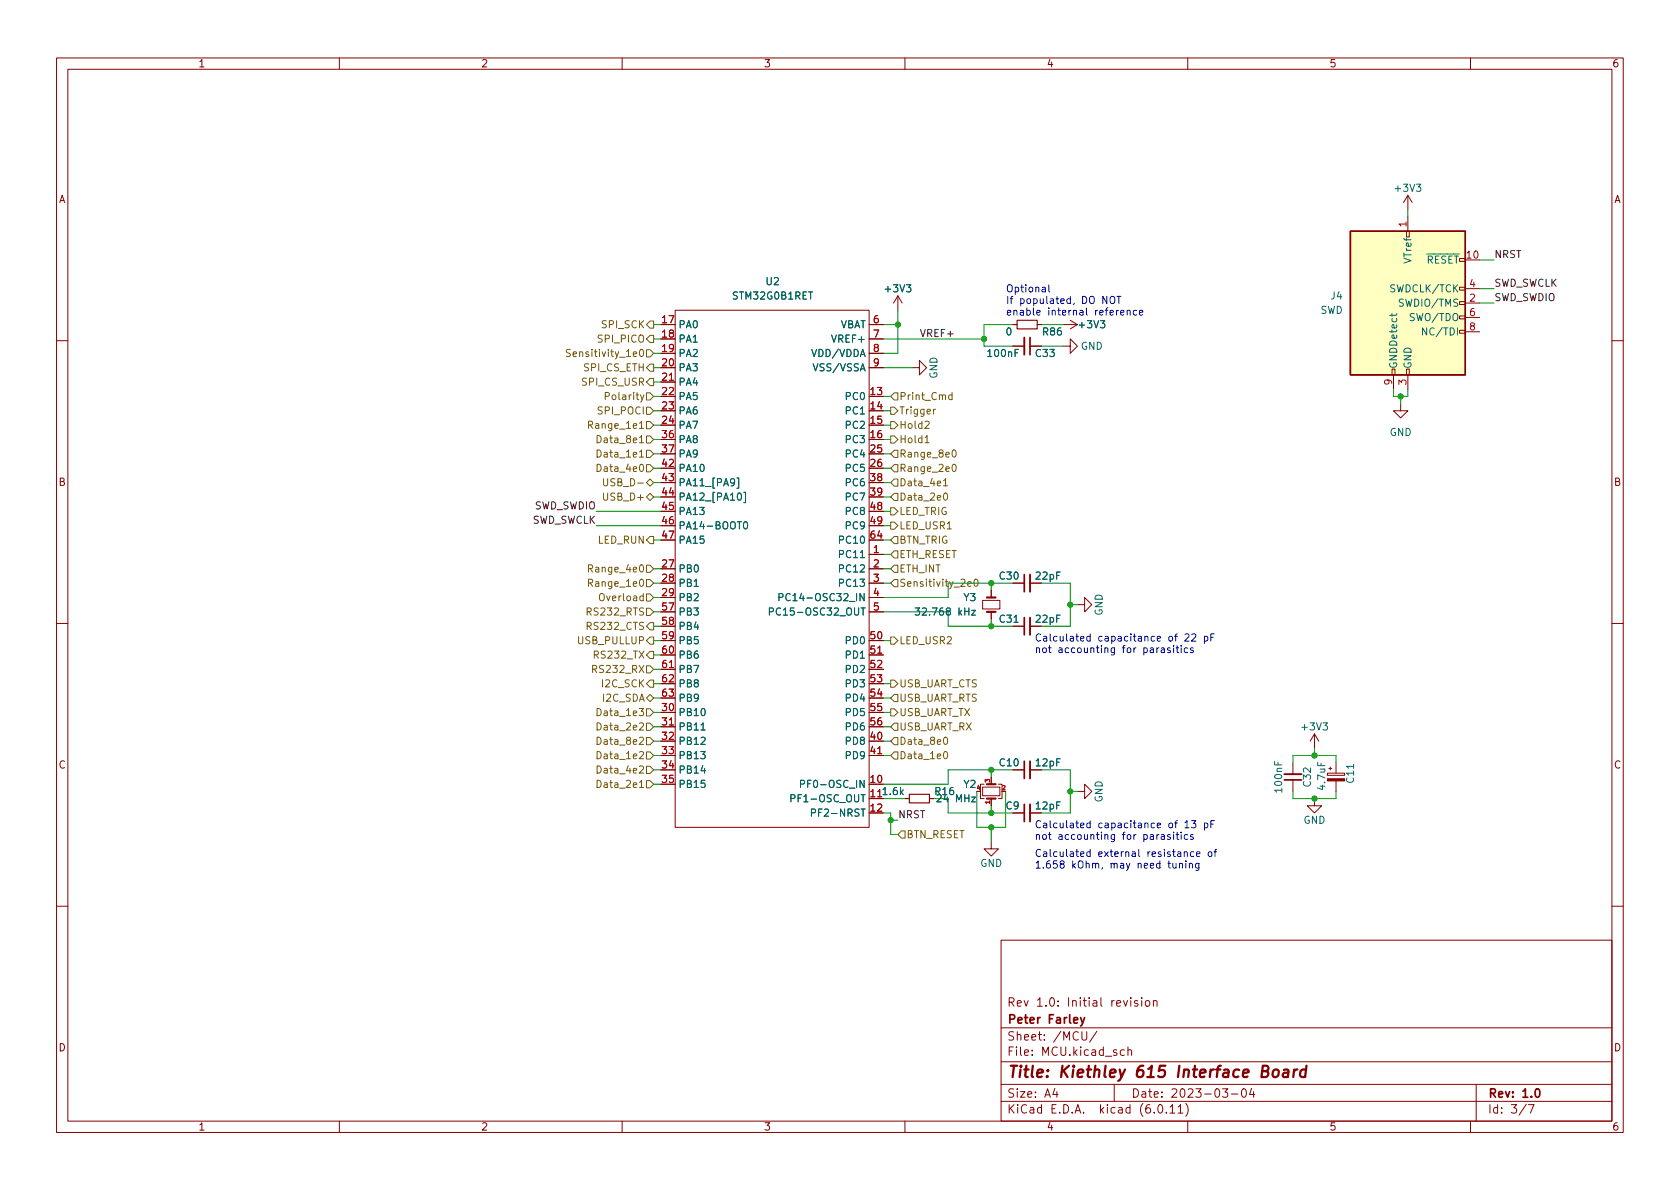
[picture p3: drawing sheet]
<svg xmlns="http://www.w3.org/2000/svg" width="297mm" height="210mm" viewBox="0 0 297 210" stroke-linecap="round" stroke-linejoin="round" font-family="sans-serif">
<g fill="none" stroke="#840000" stroke-width=".18">
<path d="M10 10.2h277v190.1h-277zM12 12.2h273v186.1h-273zM60 10.2v2M110 10.2v2M160 10.2v2M210 10.2v2M260 10.2v2M248.9 34.5l-.7 1.3M248.9 34.5v2.6M248.9 38.3v2.6M248.9 34.5l.8 1.3M116.8 57.4h2.6"/>
<path d="M116.8 59.9h2.6M119.4 54.9h34.3v91.4h-34.3zM153.7 57.4h2.5M153.7 59.9h2.5M158.7 52.3l-.7 1.3M158.7 52.3v2.6M158.7 52.3l.8 1.3M179.1 57.4h.7M183.4 57.4h.7M188 57.4h2.5M189.2 56.6l1.3 .8M190.5 57.4l-1.3 .8"/>
<path d="M248.7 40.9h.5v1h-.5zM258.1 50.8h1v.5h-1zM258.1 55.9h1v.5h-1zM258.1 53.3h1v.5h-1zM258.1 58.4h1v.5h-1zM259.1 46h2.5M259.1 53.6h2.5M259.1 51h2.5M259.1 56.1h2.5M259.1 58.7h2.5M10 60.2h2M116.8 70.1h2.6"/>
<path d="M116.8 72.6h2.6M116.8 75.2h2.6M116.8 77.7h2.6M116.8 62.5h2.6M116.8 65h2.6M116.8 67.6h2.6M153.7 70.1h2.5M153.7 72.6h2.5M153.7 75.2h2.5M153.7 77.7h2.5M153.7 62.5h2.5M153.7 65h2.5"/>
<path d="M161.3 65h1.3v1.3l1.2-1.3-1.2-1.3v1.3M179.1 61.2h2M182.1 61.2h2M188 61.2h1.2v1.3l1.3-1.3-1.3-1.3v1.3M246.1 65.3h.5v1h-.5zM246.4 66.3v2.5M247.6 71.4v1.2h1.3l-1.3 1.3-1.2-1.3h1.2M248.7 65.3h.5v1h-.5zM248.9 66.3v2.5M285 60.2h2M116.8 80.3h2.6M116.8 82.8h2.6"/>
<path d="M116.8 85.3h2.6M116.8 87.9h2.6M116.8 90.4h2.6M116.8 93h2.6M116.8 95.5h2.6M153.7 98h2.5M153.7 80.3h2.5M153.7 82.8h2.5M153.7 85.3h2.5M153.7 87.9h2.5M153.7 90.4h2.5M153.7 93h2.5"/>
<path d="M153.7 95.5h2.5M10 110.2h2M116.8 103.1h2.6M116.8 110.7h2.6M116.8 100.6h2.6M116.8 105.7h2.6M116.8 108.2h2.6M116.8 113.3h2.6M116.8 115.8h2.6M116.8 118.4h2.6M153.7 103.1h2.5M153.7 100.6h2.5"/>
<path d="M153.7 105.7h2.5M153.7 108.2h2.5M153.7 113.3h2.5M153.7 115.8h2.5M153.7 118.4h2.5M173.7 106.2h3.1v1.5h-3.1zM175.3 104.4v1.3M175.3 108.2v1.3M179.1 103.1h2M179.1 110.7h2M182.1 103.1h2M182.1 110.7h2"/>
<path d="M190.5 106.9h1.3v1.3l1.2-1.3-1.2-1.2v1.2M285 110.2h2M116.8 136.1h2.6M116.8 138.7h2.6M116.8 126h2.6M116.8 128.5h2.6M116.8 131.1h2.6M116.8 133.6h2.6M116.8 120.9h2.6M116.8 123.4h2.6M153.7 138.7h2.5M153.7 126h2.5"/>
<path d="M153.7 128.5h2.5M153.7 131.1h2.5M153.7 133.6h2.5M153.7 120.9h2.5M153.7 123.4h2.5M173.7 139.2h3.1v1.5h-3.1zM174 138.7h-.6v2.5h.6M175.3 137.4v1.3M176.5 138.7h.7v2.5h-.7M179.1 136.1h2M182.1 136.1h2M190.5 139.9h1.3v1.3l1.2-1.3-1.2-1.2v1.2"/>
<path d="M228.6 134.9v2M228.6 137.9v2M232.4 129.8l-.8 1.3M232.4 129.8v2.5M232.4 129.8l.8 1.3M234.7 136.7h3v.4h-3zM234.9 135.9h.6M236.2 134.9v1.8M236.2 138.1v1.8M153.7 143.8h2.5M160 141.2h.8M164.3 141.2h.8"/>
<path d="M175.3 148.8v1.3h-1.3l1.3 1.3 1.2-1.3h-1.2M175.3 141.2v1.3M179.1 143.8h2M182.1 143.8h2M232.4 141.2v1.3h1.3l-1.3 1.3-1.3-1.3h1.3M10 160.2h2M177 166.3h108v32h-108zM194.6 176.4v1.3l.3 .2M203.9 177.1l.2-.2 .4 .1 .1 .9M285 160.2h2M60 198.3v2M110 198.3v2"/>
<path d="M160 198.3v2M177 194.8h108M177 191.8h108M177 187.8h108M177 181.8h108M182.5 186.5v.1M182.5 185.7v.1M184.6 183.8v.1M184.6 183v.1M193.9 182.4l-1.3 1.9M197 191.8v3M199.4 185.8l.2-.2 .4 .1 .1 .9"/>
<path d="M209.6 195.1a1.72 1.72 0 0 1 0 2.3M210 198.3v2M217.7 193.5h1.2M219.7 192.6l.2-.1a.81 .81 0 0 1 .5 .7 .81 .81 0 0 1-.3 .8h-.1a.81 .81 0 0 1-.6-.6 .81 .81 0 0 1 .3-.8zM221.3 192.5l-.4 1h1M221.6 193v1M260 198.3v2M261 191.8v6.5M270.2 195.3h1l-.6 1.5"/>
</g>
<path d="M223.2 189.4l.8-.1a.46 .46 0 0 0 .3-.4 .46 .46 0 0 0-.3-.4h-.7l-.3 2h.8a.53 .53 0 0 0 .4-.5 .53 .53 0 0 0-.4-.6" fill="none" stroke="#840000" stroke-width=".4"/>
<g fill="none" stroke="#006464" stroke-width=".18">
<path d="M250.4 32.6h.8l-.4 .5 .4 .1v.5l-.2 .1-.6-.1M160.3 50.4h.7l-.4 .4 .4 .2v.5l-.2 .1-.5-.1M194.6 56.7h.7l-.4 .5 .4 .1v.6l-.2 .1-.5-.1M246.1 55.5v.4M247 55.5l-.2 .3h-1.1M252.2 44.9h5.8M257.7 58v1.2M152.1 65.6l.4-1.3 .5 1.3M180.1 61.8h-.6v1.3M130.3 84.5h.3v1.8h-.3M130.5 87.3l.2-.1a.68 .68 0 0 1 .4 .6 .68 .68 0 0 1-.4 .7l-.2-.2-.1-.3zM131.5 87.1h.3v1.8h-.3"/>
<path d="M131.6 92.4l.2-.1a.68 .68 0 0 1 .4 .6 .68 .68 0 0 1-.4 .6l-.2-.1-.1-.4zM152.1 98.6h.7M151.1 107.5v1l.2 .3 .4-.1 .1-.2v-1M151.5 105v1.2M152.2 107.5h.8M152.6 107.5v1.3M152.8 105v1.2l-.7-1.2v1.2M167.6 108l-.3-.2 .1-.2 .2-.1 .3 .1 .1 .1v.2l-.6 .2-.1 .2v.2l.3 .3 .3-.1 .1-.2v-.3l-.2-.2M179.3 110h.7M124 129.1h.7M152.8 138v1.3l-.7-1.3v1.3M225.4 134.7v.6h1.2"/>
<path d="M233 134.8v.6h1.3M233.9 127.8h.8l-.4 .5 .3 .1v.6l-.1 .1-.6-.1M239.3 135.2v.7M152.2 140.5h.8M152.2 143.1h.8M152.6 140.5v1.3M152.6 143.1v1.2"/>
</g>
<path d="M174.5 108.2h1.5M174.5 105.7h1.5M174.5 138.7h1.5M174.5 141.2h1.5" fill="none" stroke="#840000" stroke-width=".38"/>
<path d="M179.8 56.6h3.6v1.6h-3.6zM160.8 140.5h3.5v1.5h-3.5z" fill="none" stroke="#840000" stroke-width=".2"/>
<path d="M181.1 59.7v3M182.1 101.6v3M182.1 109.2v3.1M182.1 134.6v3.1M227.1 136.9h3M182.1 142.2v3.1" fill="none" stroke="#840000" stroke-width=".33"/>
<path d="M182.1 59.7v3M181.1 101.6v3M181.1 109.2v3.1M181.1 134.6v3.1M227.1 137.9h3M181.1 142.2v3.1" fill="none" stroke="#840000" stroke-width=".3"/>
<path d="M234.7 137.7h3v.4h-3z" fill="#840000" stroke="#840000" stroke-width=".18"/>
<path d="M238.8 40.9h20.3v25.4h-20.3z" fill="#ffffc2" stroke="#ffffc2" stroke-width=".18"/>
<path d="M238.8 40.9h20.3v25.4h-20.3z" fill="none" stroke="#840000" stroke-width=".25"/>
<path d="M118.4 67.2h.7M118.4 118h.7M155.2 115.5h.7M118.4 128.2h.7M155.2 133.3h.7" fill="none" stroke="#a90000" stroke-width=".18"/>
<g fill="none" stroke="#725600" stroke-width=".18">
<path d="M114.9 59.3h.7v1.3h-.7l-.6-.7zM114.9 56.8h.7v1.2h-.7l-.6-.6zM112 62.6l.6-.1-.1-.2-.3-.1-.2 .2v.6h.5M113.1 74.8l.3-.3v1.3M113.1 77.4l.3-.4v1.3M113.1 79.9l.3-.3v1.2M113.1 78.3h.7M113.1 75.8h.7M113.2 61.9l.2-.1a.68 .68 0 0 1 .4 .6 .68 .68 0 0 1-.4 .7l-.2-.2-.1-.3zM113.2 69.8l.3 .9M113.9 69.8l-.5 1.2-.2 .1M114.3 69.5h.6l.7 .6-.7 .6h-.6z"/>
<path d="M114.3 61.8h.6l.7 .7-.7 .6h-.6zM114.3 72h.6l.7 .6-.7 .7h-.6zM114.3 74.5h.6l.7 .7-.7 .6h-.6zM114.3 77.1h.6l.7 .6-.7 .7h-.6zM114.3 79.6h.6l.7 .7-.7 .6h-.6zM114.9 66.9h.7v1.3h-.7l-.6-.6zM114.9 64.4h.7v1.3h-.7l-.6-.7zM157.5 72h.6l.6 .6-.6 .7h-.6zM157.5 70.1l.6-.6h.6v1.2h-.6zM157.5 74.5h.6l.6 .7-.6 .6h-.6zM157.5 77.1h.6l.6 .6-.6 .7h-.6zM163.6 74.6l.4-.1 .3 .3-.8 1h.8"/>
<path d="M163.6 77.4l.3-.4v1.3M163.6 78.3h.7M165.4 72.4l-.3 .2M168.3 69.9l-.3-.1-.3 .3 .1 .5h.5M168.3 69.4v1.3M168.5 79.7l.1-.1a.68 .68 0 0 1 .5 .6 .68 .68 0 0 1-.5 .6l-.1-.1-.2-.4zM112.8 85.4h.9M113.1 80.8h.7M113.2 82.2l.2-.1a.68 .68 0 0 1 .4 .6 .68 .68 0 0 1-.4 .7l-.2-.1-.1-.4zM114.3 99.9h.6l.7 .7-.7 .6h-.6zM114.3 82.2h.6l.7 .6-.7 .6h-.6zM114.3 85.3l.6-.6 .7 .6-.7 .7z"/>
<path d="M114.9 87.2l.7 .7-.7 .6-.6-.6zM114.9 94.9h.7v1.2h-.7l-.6-.6zM157.5 95.5l.6-.6h.6v1.2h-.6zM157.5 92.3h.6l.6 .7-.6 .6h-.6zM157.5 89.8h.6l.6 .6-.6 .7h-.6zM157.5 80.3l.6-.7h.6v1.3h-.6zM157.5 82.8l.6-.6h.6v1.2h-.6zM157.5 85.3l.6-.6h.6v1.3h-.6zM158.1 97.4h.6v1.3h-.6l-.6-.7zM158.1 87.2h.6v1.3h-.6l-.6-.6zM166.8 85l.4-.4v1.3M166.8 85.9h.7"/>
<path d="M167 87.2h.1a.68 .68 0 0 1 .5 .6 .68 .68 0 0 1-.5 .7 .84 .84 0 0 1-.1-1.3zM168.5 82.2l.1-.1a.68 .68 0 0 1 .5 .6 .68 .68 0 0 1-.5 .7l-.1-.1-.2-.4zM113 117.7l.9 1.2M113.2 100l.2-.1a.68 .68 0 0 1 .4 .6 .68 .68 0 0 1-.4 .7l-.2-.2-.1-.3zM113.2 102.5l.2-.1a.68 .68 0 0 1 .4 .7 .68 .68 0 0 1-.4 .6l-.2-.1-.1-.4zM113.7 105.4h-.3l-.3 .2 .1 .6h.5M113.7 105v1.2M113.9 117.7l-.9 1.2M114.3 117.7h.6l.7 .7-.7 .6h-.6zM114.3 107.6h.6l.7 .6-.7 .6h-.6zM114.3 102.5h.6l.7 .6-.7 .7h-.6zM114.3 105h.6l.7 .7-.7 .6h-.6z"/>
<path d="M114.9 115.2h.7v1.3h-.7l-.6-.7zM114.9 112.6h.7v1.3h-.7l-.6-.6zM114.9 110.1h.7v1.3h-.7l-.6-.7zM157.5 100.6l.6-.7h.6v1.3h-.6zM157.5 112.6h.6l.6 .7-.6 .6h-.6zM158.1 102.5h.6v1.3h-.6l-.6-.7zM171.1 103.3l.6-.2v-.2l-.4-.1-.2 .2 .1 .6h.5M172.4 102.5l.1-.1a.68 .68 0 0 1 .4 .7 .68 .68 0 0 1-.4 .6 .84 .84 0 0 1-.1-1.2zM113 125.3h.8l-.4 .5 .3 .1v.5l-.2 .2-.5-.2M113.1 133l.4-.1 .3 .4-.8 .9h.8M113.1 138.3l.3-.3v1.3M113.1 135.6l.4-.2 .3 .4-.8 .9h.8"/>
<path d="M113.1 127.9l.4-.1 .3 .4-.8 .9h.8M113.1 130.5l.4-.1 .3 .3-.8 .9h.8M113.1 139.3h.7M114.3 133h.6l.7 .6-.7 .6h-.6zM114.3 138h.6l.7 .7-.7 .6h-.6zM114.3 135.5h.6l.7 .6-.7 .7h-.6zM114.3 123.4l.6-.6 .7 .6-.7 .7zM114.3 125.3h.6l.7 .7-.7 .6h-.6zM114.3 127.9h.6l.7 .6-.7 .7h-.6zM114.3 130.4h.6l.7 .7-.7 .6h-.6zM114.9 120.3h.7v1.2h-.7l-.6-.6zM157.5 125.3h.6l.6 .7-.6 .6h-.6z"/>
<path d="M157.5 133.6l.6-.6h.6v1.2h-.6zM157.5 123.4l.6-.6h.6v1.3h-.6zM157.5 120.3h.6l.6 .6-.6 .6h-.6zM158.1 130.4h.6v1.3h-.6l-.6-.6zM158.1 127.9h.6v1.3h-.6l-.6-.7zM167 133l.1-.1a.68 .68 0 0 1 .5 .6 .68 .68 0 0 1-.5 .7 .84 .84 0 0 1-.1-1.2zM167 130.4h.1a.68 .68 0 0 1 .5 .6 .68 .68 0 0 1-.5 .6 .84 .84 0 0 1-.1-1.2zM159.4 146.9h.6v1.3h-.6l-.7-.6z"/>
</g>
<g fill="none" stroke="#0000c2" stroke-width=".18">
<path d="M183.3 55.3l.6-.1v-.3h-.4l-.2 .2 .1 .6h.5M185.4 50.4v1l.2 .2M189.2 52.9l-.3-.1-.3 .3 .2 .5h.4M189.2 52.4v1.3M189.9 53.6l-.1 .3M192.1 54.4v1.1l.2 .2M201.5 55.3l.6-.1-.1-.3h-.4l-.1 .2v.6h.5M192.8 112.6l-.4-.1-.3 .3 .2 .5h.5M192.8 112.1v1.3M197 114.6v1l-.2 .2h-.3M197 114.6h-.3l-.3 .2 .2 .5h.4M204.1 112.6l-.3-.1-.3 .3 .1 .5h.5"/>
<path d="M204.6 112.9l.6-.1v-.2l-.4-.1-.2 .2 .1 .6h.5M211 114.6h-.3l-.2 .1v.2l.5 .1v.3h-.5M187.7 152.8l-.3-.3 .1-.1 .2-.2 .3 .1 .2 .2-.1 .2-.5 .1-.2 .2v.3l.3 .2h.2l.3-.2v-.3l-.3-.2M192.8 150.7l-.4-.1-.3 .3 .2 .5h.5M192.8 145.6l-.4-.1-.3 .3 .2 .5h.5M192.8 145.1v1.3M192.8 150.2v1.3M197 147.6v1l-.2 .3-.3-.1M197 147.6h-.3l-.3 .2 .2 .6h.4M201.3 150.2v1.1l.2 .2M204.1 145.6l-.3-.1-.3 .3 .1 .5h.5M204.6 146l.6-.2v-.2l-.4-.1-.2 .2 .1 .6h.5"/>
<path d="M211 147.6h-.3l-.2 .2v.1l.5 .2v.3h-.5M211.6 151l.6-.1-.1-.2-.4-.1-.1 .2v.6h.5"/>
</g>
<g fill="none" stroke="#009600" stroke-width=".18">
<path d="M248.9 37.1v1.2M115.6 59.9h1.2M115.6 57.4h1.2M156.2 59.9h17.8M156.2 57.4h2.5M158.7 54.9v7.6h-2.5M179.1 57.4h-5.1v3.8h5.1M184.1 57.4h3.9M261.6 46h2.6M261.6 51h2.6M261.6 53.6h2.6M115.6 65h1.2"/>
<path d="M115.6 62.5h1.2M115.6 67.6h1.2M115.6 75.2h1.2M115.6 77.7h1.2M115.6 70.1h1.2M115.6 72.6h1.2M156.2 65h5.1M156.2 75.2h1.3M156.2 77.7h1.3M156.2 70.1h1.3M156.2 72.6h1.3M184.1 61.2h3.9"/>
<path d="M246.4 68.8v1.3h2.5v-1.3M247.6 70.1v1.3M105.4 93h11.4M105.4 90.4h11.4M115.6 85.3h1.2M115.6 82.8h1.2M115.6 87.9h1.2M115.6 95.5h1.2M115.6 80.3h1.2M156.2 85.3h1.3M156.2 82.8h1.3M156.2 87.9h1.3"/>
<path d="M156.2 93h1.3M156.2 98h1.3M156.2 95.5h1.3M156.2 90.4h1.3M156.2 80.3h1.3M115.6 110.7h1.2M115.6 113.3h1.2M115.6 103.1h1.2M115.6 105.7h1.2M115.6 108.2h1.2M115.6 100.6h1.2M115.6 118.4h1.2"/>
<path d="M115.6 115.8h1.2M156.2 108.2h11.4v2.5h11.5M156.2 113.3h1.3M156.2 103.1h1.3M156.2 100.6h1.3M175.3 103.1v1.3M175.3 109.5v1.2M179.1 103.1h-11.5v2.6h-11.4M184.1 103.1h5.1v7.6h-5.1M189.2 106.9h1.3M115.6 133.6h1.2M115.6 138.7h1.2"/>
<path d="M115.6 136.1h1.2M115.6 120.9h1.2M115.6 123.4h1.2M115.6 131.1h1.2M115.6 126h1.2M115.6 128.5h1.2M156.2 133.6h1.3M156.2 120.9h1.3M156.2 123.4h1.3M156.2 131.1h1.3M156.2 126h1.3M156.2 128.5h1.3"/>
<path d="M172.7 139.9v6.4h5.1v-6.4M175.3 136.1v1.3M179.1 136.1h-11.5v2.6h-11.4M184.1 136.1h5.1v7.7h-5.1M189.2 139.9h1.3M228.6 134.9v-1.3h7.6v1.3M228.6 139.9v1.3h7.6v-1.3M232.4 132.3v1.3M156.2 143.8h1.3v3.8h1.2M156.2 141.2h3.8M157.5 145h1.2M167.6 141.2v2.6h11.5"/>
<path d="M175.3 142.5v1.3M175.3 146.3v2.5"/>
</g>
<g fill="#009600" stroke="#009600" stroke-width=".18">
<circle cx="189.2" cy="139.9" r=".46"/>
<circle cx="175.3" cy="143.8" r=".46"/>
<circle cx="175.3" cy="146.3" r=".46"/>
<circle cx="189.2" cy="106.9" r=".46"/>
<circle cx="175.3" cy="136.1" r=".46"/>
<circle cx="232.4" cy="141.2" r=".46"/>
<circle cx="158.7" cy="57.4" r=".46"/>
<circle cx="174" cy="59.9" r=".46"/>
<circle cx="247.6" cy="70.1" r=".46"/>
<circle cx="232.4" cy="133.6" r=".46"/>
<circle cx="157.5" cy="145" r=".46"/>
<circle cx="175.3" cy="103.1" r=".46"/>
<circle cx="175.3" cy="110.7" r=".46"/>
</g>
<g font-size="2.8" fill="#840000">
<text x="178" y="191.2">Title:</text>
<text x="187.3" y="191.2">Kiethley</text>
<text x="201.1" y="191.2">615</text>
<text x="208.7" y="191.2">Interface</text>
<text x="223.9" y="191.2">Board</text>
</g>
<g font-size="2.1" fill="#840000">
<text x="178" y="178.5">Rev</text>
<text x="183.2" y="178.5">1.0:</text>
<text x="188.8" y="178.5">Initial</text>
<text x="196.6" y="178.5">revision</text>
<text x="178" y="184.5">Sheet:</text>
<text x="178" y="181.5">Peter</text>
<text x="185.3" y="181.5">Farley</text>
<text x="186.2" y="184.5">/MCU/</text>
<text x="178" y="187.2">File:</text>
<text x="184.4" y="187.2">MCU.kicad_sch</text>
<text x="178" y="197.4">KiCad</text>
<text x="178" y="194.6">Size:</text>
<text x="184.7" y="194.6">A4</text>
<text x="185.7" y="197.4">E.D.A.</text>
<text x="194.6" y="197.4">kicad</text>
<text x="200" y="194.6">Date:</text>
<text x="201.8" y="197.4">(6.0.11)</text>
<text x="207" y="194.6">2023-03-04</text>
<text x="263" y="194.6">Rev:</text>
<text x="263" y="197.4">Id:</text>
<text x="267.1" y="197.4">3/7</text>
<text x="269.1" y="194.6">1.0</text>
</g>
<g font-size="1.8" fill="#840000">
<text x="35" y="12.3">1</text>
<text x="85" y="12.3">2</text>
<text x="135" y="12.3">3</text>
<text x="185" y="12.3">4</text>
<text x="235" y="12.3">5</text>
<text x="285" y="12.3">6</text>
<text x="10.4" y="36.3">A</text>
<text x="285.4" y="36.3">A</text>
<text x="10.3" y="86.3">B</text>
<text x="285.3" y="86.3">B</text>
<text x="10.3" y="136.3">C</text>
<text x="285.3" y="136.3">C</text>
<text x="10.3" y="186.3">D</text>
<text x="285.3" y="186.3">D</text>
<text x="35" y="200.3">1</text>
<text x="85" y="200.3">2</text>
<text x="135" y="200.3">3</text>
<text x="185" y="200.3">4</text>
<text x="235" y="200.3">5</text>
<text x="285" y="200.3">6</text>
</g>
<g font-size="1.8" fill="#006464">
<text x="246.3" y="34.3">+3V3</text>
<text x="249.9" y="46.7" transform="rotate(-90 249.9 46.7)">VTref</text>
<text x="252.2" y="47">~{RESET}</text>
<text x="129.3" y="53.3">STM32G0B1RET</text>
<text x="135.3" y="50.8">U2</text>
<text x="156.1" y="52.1">+3V3</text>
<text x="235.2" y="53.3">J4</text>
<text x="245.6" y="52.1">SWDCLK/TCK</text>
<text x="119.9" y="58.4">PA0</text>
<text x="148.6" y="58.4">VBAT</text>
<text x="177.7" y="59.7">0</text>
<text x="184.2" y="59.7">R86</text>
<text x="190.4" y="58.4">+3V3</text>
<text x="233.4" y="55.9">SWD</text>
<text x="247.1" y="54.6">SWDIO/TMS</text>
<text x="249" y="57.2">SWO/TDO</text>
<text x="251.1" y="59.7">NC/TDI</text>
<text x="119.9" y="61">PA1</text>
<text x="119.9" y="63.5">PA2</text>
<text x="143.3" y="63.5">VDD/VDDA</text>
<text x="146.8" y="61">VREF+</text>
<text x="174.3" y="63.5">100nF</text>
<text x="182.9" y="63.5">C33</text>
<text x="191" y="62.2">GND</text>
<text x="247.4" y="65.3" transform="rotate(-90 247.4 65.3)">GNDDetect</text>
<text x="249.9" y="65.3" transform="rotate(-90 249.9 65.3)">GND</text>
<text x="119.9" y="66">PA3</text>
<text x="119.9" y="68.6">PA4</text>
<text x="119.9" y="71.1">PA5</text>
<text x="143.6" y="66">VSS/VSSA</text>
<text x="149.3" y="71.1">PC0</text>
<text x="166.1" y="67" transform="rotate(-90 166.1 67)">GND</text>
<text x="119.9" y="73.7">PA6</text>
<text x="119.9" y="76.2">PA7</text>
<text x="149.3" y="73.7">PC1</text>
<text x="149.3" y="76.2">PC2</text>
<text x="245.6" y="77.5">GND</text>
<text x="119.9" y="78.7">PA8</text>
<text x="119.9" y="81.3">PA9</text>
<text x="119.9" y="83.8">PA10</text>
<text x="149.3" y="78.7">PC3</text>
<text x="149.3" y="81.3">PC4</text>
<text x="149.3" y="83.8">PC5</text>
<text x="119.9" y="86.4">PA11_[PA9]</text>
<text x="119.9" y="88.9">PA12_[PA10]</text>
<text x="149.3" y="86.4">PC6</text>
<text x="149.3" y="88.9">PC7</text>
<text x="119.9" y="91.4">PA13</text>
<text x="119.9" y="94">PA14-BOOT0</text>
<text x="149.3" y="91.4">PC8</text>
<text x="149.3" y="94">PC9</text>
<text x="119.9" y="101.6">PB0</text>
<text x="119.9" y="96.5">PA15</text>
<text x="148.1" y="99.1">PC11</text>
<text x="148.1" y="101.6">PC12</text>
<text x="148.1" y="96.5">PC10</text>
<text x="119.9" y="104.1">PB1</text>
<text x="119.9" y="106.7">PB2</text>
<text x="137.3" y="106.7">PC14-OSC32_IN</text>
<text x="148.1" y="104.1">PC13</text>
<text x="170.3" y="106.7">Y3</text>
<text x="176.5" y="102.9">C30</text>
<text x="182.9" y="102.9">22pF</text>
<text x="119.9" y="109.2">PB3</text>
<text x="119.9" y="111.8">PB4</text>
<text x="135.7" y="109.2">PC15-OSC32_OUT</text>
<text x="161.6" y="109.2">32.768</text>
<text x="169.3" y="109.2">kHz</text>
<text x="176.5" y="110.5">C31</text>
<text x="182.9" y="110.5">22pF</text>
<text x="195.3" y="108.9" transform="rotate(-90 195.3 108.9)">GND</text>
<text x="119.9" y="114.3">PB5</text>
<text x="119.9" y="116.8">PB6</text>
<text x="119.9" y="119.4">PB7</text>
<text x="149.3" y="114.3">PD0</text>
<text x="149.3" y="116.8">PD1</text>
<text x="149.3" y="119.4">PD2</text>
<text x="119.9" y="121.9">PB8</text>
<text x="119.9" y="124.5">PB9</text>
<text x="149.3" y="121.9">PD3</text>
<text x="149.3" y="124.5">PD4</text>
<text x="119.9" y="127">PB10</text>
<text x="119.9" y="129.5">PB11</text>
<text x="149.3" y="127">PD5</text>
<text x="149.3" y="129.5">PD6</text>
<text x="229.8" y="129.5">+3V3</text>
<text x="119.9" y="132.1">PB12</text>
<text x="119.9" y="134.6">PB13</text>
<text x="119.9" y="137.2">PB14</text>
<text x="149.3" y="132.1">PD8</text>
<text x="149.3" y="134.6">PD9</text>
<text x="176.5" y="135.9">C10</text>
<text x="182.9" y="135.9">12pF</text>
<text x="119.9" y="139.7">PB15</text>
<text x="139.5" y="142.2">PF1-OSC_OUT</text>
<text x="141.2" y="139.7">PF0-OSC_IN</text>
<text x="153.7" y="141">111.6k</text>
<text x="165.1" y="141">R16</text>
<text x="165.4" y="142.2">24</text>
<text x="168.9" y="142.2">MHz</text>
<text x="170.3" y="139.7">Y2</text>
<text x="177.7" y="143.5">C9</text>
<text x="182.9" y="143.5">12pF</text>
<text x="195.3" y="142" transform="rotate(-90 195.3 142)">GND</text>
<text x="227.1" y="140.4" transform="rotate(-90 227.1 140.4)">100nF</text>
<text x="232.2" y="139.3" transform="rotate(-90 232.2 139.3)">C32</text>
<text x="234.7" y="139.9" transform="rotate(-90 234.7 139.9)">4.7uF</text>
<text x="239.8" y="138.7" transform="rotate(-90 239.8 138.7)">C11</text>
<text x="143.1" y="144.8">PF2-NRST</text>
<text x="230.4" y="146.1">GND</text>
<text x="173.2" y="153.7">GND</text>
</g>
<g font-size="1.8" fill="#a90000">
<text x="248.7" y="40.3" transform="rotate(-90 248.7 40.3)">1</text>
<text x="259.1" y="45.7">10</text>
<text x="259.7" y="53.3">2</text>
<text x="259.7" y="50.8">4</text>
<text x="116.8" y="57.1">17</text>
<text x="116.8" y="59.7">18</text>
<text x="154.3" y="57.1">6</text>
<text x="154.3" y="59.7">7</text>
<text x="259.7" y="55.9">6</text>
<text x="259.7" y="58.4">8</text>
<text x="116.8" y="62.2">19</text>
<text x="116.8" y="64.8">20</text>
<text x="154.3" y="62.2">8</text>
<text x="154.3" y="64.8">9</text>
<text x="116.8" y="67.3">21</text>
<text x="116.8" y="69.8">22</text>
<text x="153.7" y="69.8">13</text>
<text x="246.1" y="68.2" transform="rotate(-90 246.1 68.2)">9</text>
<text x="248.7" y="68.2" transform="rotate(-90 248.7 68.2)">3</text>
<text x="116.8" y="72.4">23</text>
<text x="116.8" y="74.9">24</text>
<text x="116.8" y="77.5">36</text>
<text x="153.7" y="72.4">14</text>
<text x="153.7" y="74.9">15</text>
<text x="153.7" y="77.5">16</text>
<text x="116.8" y="80">37</text>
<text x="116.8" y="82.5">42</text>
<text x="153.7" y="80">25</text>
<text x="153.7" y="82.5">26</text>
<text x="116.8" y="85.1">43</text>
<text x="116.8" y="87.6">44</text>
<text x="153.7" y="85.1">38</text>
<text x="153.7" y="87.6">39</text>
<text x="116.8" y="90.2">45</text>
<text x="116.8" y="92.7">46</text>
<text x="116.8" y="95.2">47</text>
<text x="153.7" y="90.2">48</text>
<text x="153.7" y="92.7">49</text>
<text x="153.7" y="95.2">64</text>
<text x="116.8" y="100.3">27</text>
<text x="154.3" y="97.8">1</text>
<text x="154.3" y="100.3">2</text>
<text x="116.8" y="102.9">28</text>
<text x="116.8" y="105.4">29</text>
<text x="116.8" y="107.9">57</text>
<text x="154.3" y="102.9">3</text>
<text x="154.3" y="105.4">4</text>
<text x="154.3" y="107.9">5</text>
<text x="116.8" y="110.5">58</text>
<text x="116.8" y="113">59</text>
<text x="153.7" y="113">50</text>
<text x="116.8" y="115.6">60</text>
<text x="116.8" y="118.1">61</text>
<text x="153.7" y="115.6">51</text>
<text x="153.7" y="118.1">52</text>
<text x="116.8" y="125.7">30</text>
<text x="116.8" y="120.6">62</text>
<text x="116.8" y="123.2">63</text>
<text x="153.7" y="120.6">53</text>
<text x="153.7" y="123.2">54</text>
<text x="153.7" y="125.7">55</text>
<text x="116.8" y="128.3">31</text>
<text x="116.8" y="130.8">32</text>
<text x="153.7" y="130.8">40</text>
<text x="153.7" y="128.3">56</text>
<text x="116.8" y="133.3">33</text>
<text x="116.8" y="135.9">34</text>
<text x="153.7" y="133.3">41</text>
<text x="116.8" y="138.4">35</text>
<text x="153.7" y="138.4">10</text>
<text x="153.7" y="143.5">12</text>
</g>
<g font-size="1.8" fill="#0f0f0f">
<text x="264.2" y="45.6">NRST</text>
<text x="264.2" y="53.2">SWD_SWDIO</text>
<text x="264.2" y="50.7">SWD_SWCLK</text>
<text x="162.6" y="59.6">VREF+</text>
<text x="94.1" y="92.6">SWD_SWCLK</text>
<text x="94.5" y="90.1">SWD_SWDIO</text>
<text x="158.7" y="144.7">NRST</text>
</g>
<g font-size="1.8" fill="#0000c2">
<text x="177.8" y="51.7">Optional</text>
<text x="177.8" y="53.7">If</text>
<text x="180.3" y="53.7">populated,</text>
<text x="191.3" y="53.7">DO NOT</text>
<text x="177.8" y="55.8">enable</text>
<text x="185.2" y="55.8">internal</text>
<text x="193.6" y="55.8">reference</text>
<text x="182.9" y="113.4">Calculated</text>
<text x="194.1" y="113.4">capacitance</text>
<text x="206.6" y="113.4">of</text>
<text x="209.6" y="113.4">22</text>
<text x="213.2" y="113.4">pF</text>
<text x="182.9" y="115.5">not</text>
<text x="187" y="115.5">accounting</text>
<text x="198.5" y="115.5">for</text>
<text x="202.3" y="115.5">parasitics</text>
<text x="182.9" y="146.4">Calculated</text>
<text x="182.9" y="148.5">not</text>
<text x="187" y="148.5">accounting</text>
<text x="194.1" y="146.4">capacitance</text>
<text x="198.5" y="148.5">for</text>
<text x="202.3" y="148.5">parasitics</text>
<text x="206.6" y="146.4">of</text>
<text x="209.6" y="146.4">13</text>
<text x="213.2" y="146.4">pF</text>
<text x="182.9" y="151.5">Calculated</text>
<text x="182.9" y="153.6">1.658</text>
<text x="189.4" y="153.6">kOhm,</text>
<text x="194.1" y="151.5">external</text>
<text x="196.4" y="153.6">may</text>
<text x="201.3" y="153.6">need</text>
<text x="202.9" y="151.5">resistance</text>
<text x="206.9" y="153.6">tuning</text>
<text x="213.8" y="151.5">of</text>
</g>
<g font-size="1.8" fill="#725600">
<text x="106.2" y="58.4">SPI_SCK</text>
<text x="99.8" y="63.5">Sensitivity_1e0</text>
<text x="105.4" y="61">SPI_PICO</text>
<text x="102.6" y="68.6">SPI_CS_USR</text>
<text x="103" y="66">SPI_CS_ETH</text>
<text x="106.6" y="71.1">Polarity</text>
<text x="158.9" y="71.1">Print_Cmd</text>
<text x="103.7" y="76.2">Range_1e1</text>
<text x="105.4" y="73.7">SPI_POCI</text>
<text x="158.9" y="73.7">Trigger</text>
<text x="158.9" y="76.2">Hold2</text>
<text x="105.2" y="83.8">Data_4e0</text>
<text x="105.2" y="78.7">Data_8e1</text>
<text x="105.2" y="81.3">Data_1e1</text>
<text x="158.9" y="81.3">Range_8e0</text>
<text x="158.9" y="83.8">Range_2e0</text>
<text x="158.9" y="78.7">Hold1</text>
<text x="106.3" y="88.9">USB_D+</text>
<text x="106.3" y="86.4">USB_D-</text>
<text x="158.9" y="88.9">Data_2e0</text>
<text x="158.9" y="86.4">Data_4e1</text>
<text x="158.9" y="94">LED_USR1</text>
<text x="158.9" y="91.4">LED_TRIG</text>
<text x="103.7" y="101.6">Range_4e0</text>
<text x="105.6" y="96.5">LED_RUN</text>
<text x="158.9" y="101.6">ETH_INT</text>
<text x="158.9" y="99.1">ETH_RESET</text>
<text x="158.9" y="96.5">BTN_TRIG</text>
<text x="103.7" y="104.1">Range_1e0</text>
<text x="105.7" y="106.7">Overload</text>
<text x="158.9" y="104.1">Sensitivity_2e0</text>
<text x="103.4" y="109.2">RS232_RTS</text>
<text x="103.4" y="111.8">RS232_CTS</text>
<text x="101.9" y="114.3">USB_PULLUP</text>
<text x="104.4" y="119.4">RS232_RX</text>
<text x="104.7" y="116.8">RS232_TX</text>
<text x="158.9" y="114.3">LED_USR2</text>
<text x="106.2" y="121.9">I2C_SCK</text>
<text x="106.3" y="124.5">I2C_SDA</text>
<text x="158.9" y="124.5">USB_UART_RTS</text>
<text x="158.9" y="121.9">USB_UART_CTS</text>
<text x="105.2" y="127">Data_1e3</text>
<text x="105.2" y="129.5">Data_2e2</text>
<text x="158.9" y="127">USB_UART_TX</text>
<text x="158.9" y="129.5">USB_UART_RX</text>
<text x="105.2" y="134.6">Data_1e2</text>
<text x="105.2" y="137.2">Data_4e2</text>
<text x="105.2" y="132.1">Data_8e2</text>
<text x="158.9" y="134.6">Data_1e0</text>
<text x="158.9" y="132.1">Data_8e0</text>
<text x="105.2" y="139.7">Data_2e1</text>
<text x="160.2" y="148.6">BTN_RESET</text>
</g>
<g font-size="1.1" fill="#a90000">
<text x="172.6" y="139.7">4</text>
<text x="175" y="142.3" transform="rotate(-90 175 142.3)">1</text>
<text x="175" y="138.5" transform="rotate(-90 175 138.5)">3</text>
<text x="177" y="139.7">2</text>
</g>
</svg>
